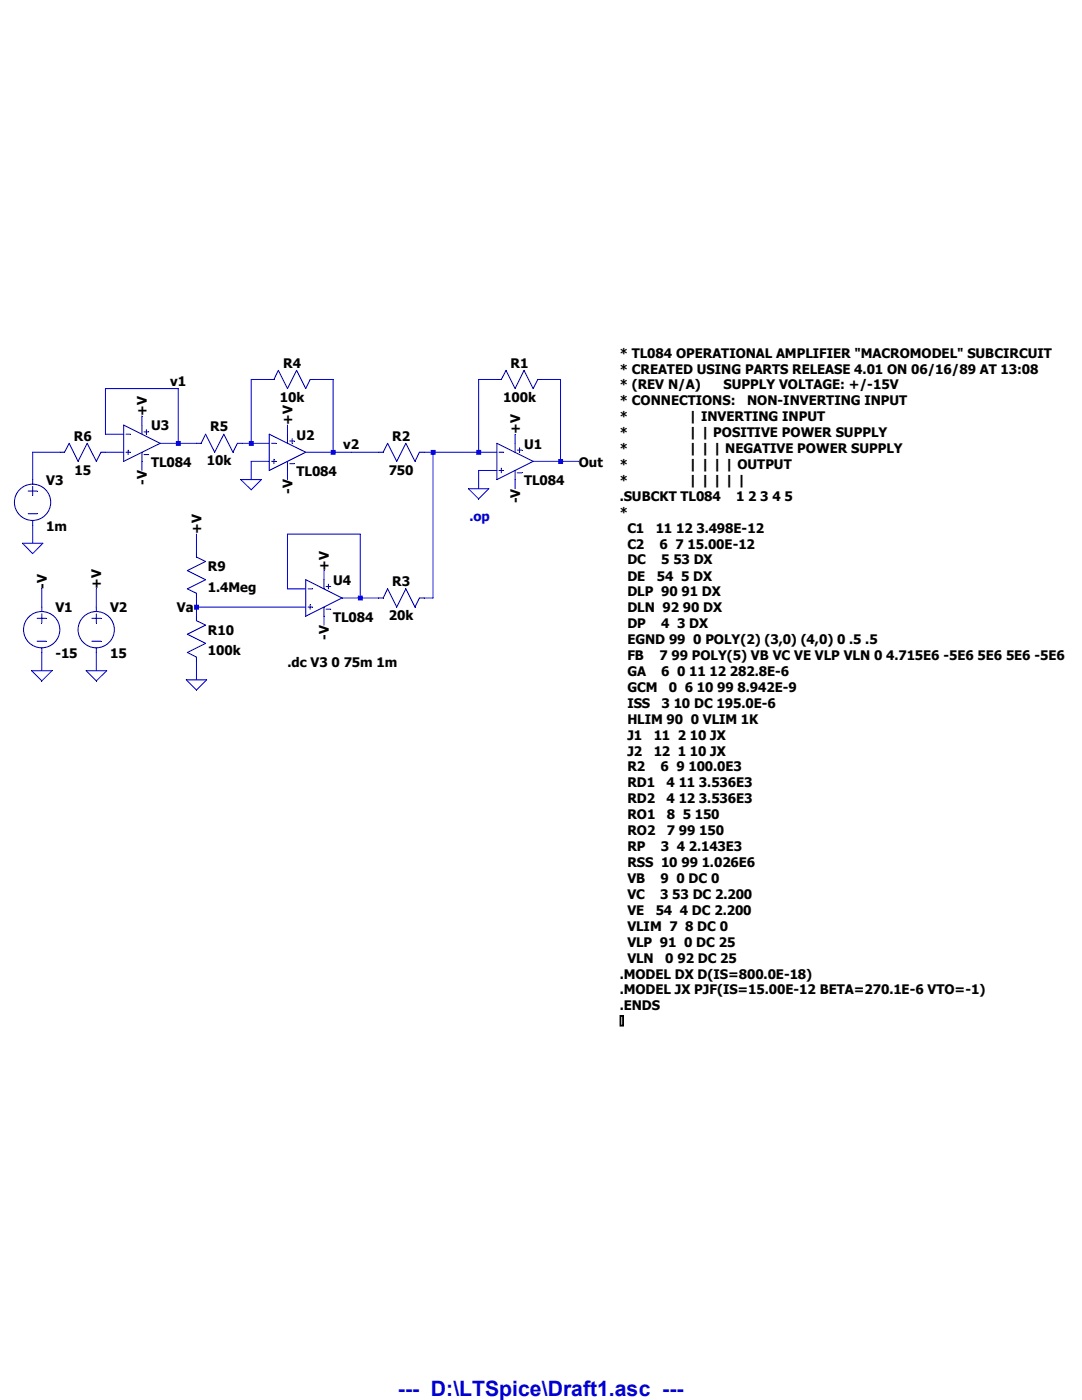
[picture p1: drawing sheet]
<svg xmlns="http://www.w3.org/2000/svg" width="216mm" height="279mm" viewBox="0 0 216 279" stroke-linecap="round" stroke-linejoin="round" font-family="sans-serif">
<path d="M99.1 88.5l7.3 3.6" fill="none" stroke="#00007f" stroke-width=".2"/>
<path d="M106.4 92.1l-7.3 3.6" fill="none" stroke="#00007f" stroke-width=".2"/>
<path d="M99.1 88.5v7.2" fill="none" stroke="#00007f" stroke-width=".2"/>
<path d="M99.6 90.3h.9" fill="none" stroke="#00007f" stroke-width=".2"/>
<path d="M99.6 93.9h.9" fill="none" stroke="#00007f" stroke-width=".2"/>
<path d="M100 93.4v1" fill="none" stroke="#00007f" stroke-width=".2"/>
<path d="M102.8 88.5v1.8" fill="none" stroke="#00007f" stroke-width=".2"/>
<path d="M102.8 93.9v1.8" fill="none" stroke="#00007f" stroke-width=".2"/>
<path d="M103.2 89.8h.9" fill="none" stroke="#00007f" stroke-width=".2"/>
<path d="M103.7 89.4v.9" fill="none" stroke="#00007f" stroke-width=".2"/>
<path d="M103.2 94.4h.9" fill="none" stroke="#00007f" stroke-width=".2"/>
<path d="M7.4 123.4h1.8" fill="none" stroke="#00007f" stroke-width=".2"/>
<path d="M7.4 128h1.8" fill="none" stroke="#00007f" stroke-width=".2"/>
<path d="M8.3 122.5v1.8" fill="none" stroke="#00007f" stroke-width=".2"/>
<path d="M8.3 129.3v.9" fill="none" stroke="#00007f" stroke-width=".2"/>
<path d="M8.3 121.2v.8" fill="none" stroke="#00007f" stroke-width=".2"/>
<g fill="none" stroke="#00007f" stroke-width=".2">
<path d="M18.3 123.4h1.9"/>
<circle cx="8.3" cy="125.7" r="3.6"/>
</g>
<path d="M18.3 128h1.9" fill="none" stroke="#00007f" stroke-width=".2"/>
<path d="M19.2 122.5v1.8" fill="none" stroke="#00007f" stroke-width=".2"/>
<path d="M19.2 129.3v.9" fill="none" stroke="#00007f" stroke-width=".2"/>
<path d="M19.2 121.2v.8" fill="none" stroke="#00007f" stroke-width=".2"/>
<g fill="none" stroke="#00007f" stroke-width=".2">
<path d="M99.1 75.7h.9"/>
<circle cx="19.2" cy="125.7" r="3.6"/>
</g>
<path d="M101 73.9l-1 1.8" fill="none" stroke="#00007f" stroke-width=".2"/>
<path d="M101 73.9l1.8 3.7" fill="none" stroke="#00007f" stroke-width=".2"/>
<path d="M104.6 73.9l-1.8 3.7" fill="none" stroke="#00007f" stroke-width=".2"/>
<path d="M104.6 73.9l1.8 3.7" fill="none" stroke="#00007f" stroke-width=".2"/>
<path d="M107.3 75.7h.9" fill="none" stroke="#00007f" stroke-width=".2"/>
<path d="M107.3 75.7l-.9 1.9" fill="none" stroke="#00007f" stroke-width=".2"/>
<path d="M75.5 90.3h1" fill="none" stroke="#00007f" stroke-width=".2"/>
<path d="M77.3 88.5l-.8 1.8" fill="none" stroke="#00007f" stroke-width=".2"/>
<path d="M77.3 88.5l1.9 3.6" fill="none" stroke="#00007f" stroke-width=".2"/>
<path d="M81 88.5l-1.8 3.6" fill="none" stroke="#00007f" stroke-width=".2"/>
<path d="M81 88.5l1.8 3.6" fill="none" stroke="#00007f" stroke-width=".2"/>
<path d="M83.7 90.3h.9" fill="none" stroke="#00007f" stroke-width=".2"/>
<path d="M83.7 90.3l-.9 1.8" fill="none" stroke="#00007f" stroke-width=".2"/>
<path d="M53.7 86.7l7.3 3.6" fill="none" stroke="#00007f" stroke-width=".2"/>
<path d="M61 90.3l-7.3 3.6" fill="none" stroke="#00007f" stroke-width=".2"/>
<path d="M53.7 86.7v7.2" fill="none" stroke="#00007f" stroke-width=".2"/>
<path d="M54.2 88.5h.9" fill="none" stroke="#00007f" stroke-width=".2"/>
<path d="M54.2 92.1h.9" fill="none" stroke="#00007f" stroke-width=".2"/>
<path d="M54.7 91.7v.8" fill="none" stroke="#00007f" stroke-width=".2"/>
<path d="M57.4 86.7v1.8" fill="none" stroke="#00007f" stroke-width=".2"/>
<path d="M57.4 92.1v1.8" fill="none" stroke="#00007f" stroke-width=".2"/>
<path d="M57.8 88h.9" fill="none" stroke="#00007f" stroke-width=".2"/>
<path d="M58.3 87.5v1" fill="none" stroke="#00007f" stroke-width=".2"/>
<path d="M57.8 92.5h.9" fill="none" stroke="#00007f" stroke-width=".2"/>
<path d="M75.5 119.3h1" fill="none" stroke="#00007f" stroke-width=".2"/>
<path d="M77.3 117.5l-.8 1.8" fill="none" stroke="#00007f" stroke-width=".2"/>
<path d="M77.3 117.5l1.9 3.7" fill="none" stroke="#00007f" stroke-width=".2"/>
<path d="M81 117.5l-1.8 3.7" fill="none" stroke="#00007f" stroke-width=".2"/>
<path d="M81 117.5l1.8 3.7" fill="none" stroke="#00007f" stroke-width=".2"/>
<path d="M83.7 119.3h.9" fill="none" stroke="#00007f" stroke-width=".2"/>
<path d="M83.7 119.3l-.9 1.9" fill="none" stroke="#00007f" stroke-width=".2"/>
<path d="M53.7 75.7h1" fill="none" stroke="#00007f" stroke-width=".2"/>
<path d="M55.5 73.9l-.8 1.8" fill="none" stroke="#00007f" stroke-width=".2"/>
<path d="M55.5 73.9l1.9 3.7" fill="none" stroke="#00007f" stroke-width=".2"/>
<path d="M59.2 73.9l-1.8 3.7" fill="none" stroke="#00007f" stroke-width=".2"/>
<path d="M59.2 73.9l1.8 3.7" fill="none" stroke="#00007f" stroke-width=".2"/>
<path d="M61.9 75.7h.9" fill="none" stroke="#00007f" stroke-width=".2"/>
<path d="M61.9 75.7l-.9 1.9" fill="none" stroke="#00007f" stroke-width=".2"/>
<path d="M39.2 88.5h.9" fill="none" stroke="#00007f" stroke-width=".2"/>
<path d="M41 86.7l-.9 1.8" fill="none" stroke="#00007f" stroke-width=".2"/>
<path d="M41 86.7l1.8 3.6" fill="none" stroke="#00007f" stroke-width=".2"/>
<path d="M44.7 86.7l-1.9 3.6" fill="none" stroke="#00007f" stroke-width=".2"/>
<path d="M44.7 86.7l1.8 3.6" fill="none" stroke="#00007f" stroke-width=".2"/>
<path d="M47.4 88.5h.9" fill="none" stroke="#00007f" stroke-width=".2"/>
<path d="M47.4 88.5l-.9 1.8" fill="none" stroke="#00007f" stroke-width=".2"/>
<path d="M24.7 84.8l7.3 3.7" fill="none" stroke="#00007f" stroke-width=".2"/>
<path d="M32 88.5l-7.3 3.6" fill="none" stroke="#00007f" stroke-width=".2"/>
<path d="M24.7 84.8v7.3" fill="none" stroke="#00007f" stroke-width=".2"/>
<path d="M25.1 86.7h.9" fill="none" stroke="#00007f" stroke-width=".2"/>
<path d="M25.1 90.3h.9" fill="none" stroke="#00007f" stroke-width=".2"/>
<path d="M25.6 89.8v.9" fill="none" stroke="#00007f" stroke-width=".2"/>
<path d="M28.3 84.8v1.9" fill="none" stroke="#00007f" stroke-width=".2"/>
<path d="M28.3 90.3v1.8" fill="none" stroke="#00007f" stroke-width=".2"/>
<path d="M28.7 86.2h1" fill="none" stroke="#00007f" stroke-width=".2"/>
<path d="M29.2 85.7v1" fill="none" stroke="#00007f" stroke-width=".2"/>
<path d="M28.7 90.7h1" fill="none" stroke="#00007f" stroke-width=".2"/>
<path d="M5.6 98h1.8" fill="none" stroke="#00007f" stroke-width=".2"/>
<path d="M5.6 102.5h1.8" fill="none" stroke="#00007f" stroke-width=".2"/>
<path d="M6.5 97.1v1.8" fill="none" stroke="#00007f" stroke-width=".2"/>
<path d="M6.5 103.9v.9" fill="none" stroke="#00007f" stroke-width=".2"/>
<path d="M6.5 95.7v.9" fill="none" stroke="#00007f" stroke-width=".2"/>
<g fill="none" stroke="#00007f" stroke-width=".2">
<path d="M12 90.3h.9"/>
<circle cx="6.5" cy="100.2" r="3.6"/>
</g>
<path d="M13.8 88.5l-.9 1.8" fill="none" stroke="#00007f" stroke-width=".2"/>
<path d="M13.8 88.5l1.8 3.6" fill="none" stroke="#00007f" stroke-width=".2"/>
<path d="M17.4 88.5l-1.8 3.6" fill="none" stroke="#00007f" stroke-width=".2"/>
<path d="M17.4 88.5l1.8 3.6" fill="none" stroke="#00007f" stroke-width=".2"/>
<path d="M20.2 90.3h.8" fill="none" stroke="#00007f" stroke-width=".2"/>
<path d="M20.2 90.3l-1 1.8" fill="none" stroke="#00007f" stroke-width=".2"/>
<path d="M61 115.7l7.2 3.6" fill="none" stroke="#00007f" stroke-width=".2"/>
<path d="M68.2 119.3l-7.2 3.7" fill="none" stroke="#00007f" stroke-width=".2"/>
<path d="M61 115.7v7.3" fill="none" stroke="#00007f" stroke-width=".2"/>
<path d="M61.5 117.5h.9" fill="none" stroke="#00007f" stroke-width=".2"/>
<path d="M61.5 121.2h.9" fill="none" stroke="#00007f" stroke-width=".2"/>
<path d="M61.9 120.7v.9" fill="none" stroke="#00007f" stroke-width=".2"/>
<path d="M64.6 115.7v1.8" fill="none" stroke="#00007f" stroke-width=".2"/>
<path d="M64.6 121.2v1.8" fill="none" stroke="#00007f" stroke-width=".2"/>
<path d="M65.1 117.1h.9" fill="none" stroke="#00007f" stroke-width=".2"/>
<path d="M65.5 116.6v.9" fill="none" stroke="#00007f" stroke-width=".2"/>
<path d="M65.1 121.6h.9" fill="none" stroke="#00007f" stroke-width=".2"/>
<path d="M39.2 118.4v.9" fill="none" stroke="#00007f" stroke-width=".2"/>
<path d="M37.4 117.5l1.8 .9" fill="none" stroke="#00007f" stroke-width=".2"/>
<path d="M41 115.7l-3.6 1.8" fill="none" stroke="#00007f" stroke-width=".2"/>
<path d="M37.4 113.9l3.6 1.8" fill="none" stroke="#00007f" stroke-width=".2"/>
<path d="M41 112.1l-3.6 1.8" fill="none" stroke="#00007f" stroke-width=".2"/>
<path d="M39.2 110.2v1" fill="none" stroke="#00007f" stroke-width=".2"/>
<path d="M39.2 111.2l1.8 .9" fill="none" stroke="#00007f" stroke-width=".2"/>
<path d="M39.2 131.1v.9" fill="none" stroke="#00007f" stroke-width=".2"/>
<path d="M37.4 130.2l1.8 .9" fill="none" stroke="#00007f" stroke-width=".2"/>
<path d="M41 128.4l-3.6 1.8" fill="none" stroke="#00007f" stroke-width=".2"/>
<path d="M37.4 126.6l3.6 1.8" fill="none" stroke="#00007f" stroke-width=".2"/>
<path d="M41 124.8l-3.6 1.8" fill="none" stroke="#00007f" stroke-width=".2"/>
<path d="M39.2 123v.9" fill="none" stroke="#00007f" stroke-width=".2"/>
<path d="M39.2 123.9l1.8 .9" fill="none" stroke="#00007f" stroke-width=".2"/>
<path d="M50.1 75.7h3.6M48 95.7h4.2l-2.1 2zM93.5 97.5h4l-2 2.1zM4.5 108.4h4.1l-2.1 2.1zM6.3 133.9h4.1l-2.1 2zM17.2 133.9h4.1l-2.1 2zM37.2 135.7h4l-2 2z" fill="none" stroke="#00f" stroke-width=".2"/>
<path d="M62.8 75.7h3.7" fill="none" stroke="#00f" stroke-width=".2"/>
<path d="M95.5 75.7h3.6" fill="none" stroke="#00f" stroke-width=".2"/>
<path d="M108.2 75.7h3.6" fill="none" stroke="#00f" stroke-width=".2"/>
<path d="M21 77.6h14.6" fill="none" stroke="#00f" stroke-width=".2"/>
<path d="M28.3 83v1.8" fill="none" stroke="#00f" stroke-width=".2"/>
<path d="M21 77.6v9.1" fill="none" stroke="#00f" stroke-width=".2"/>
<path d="M21 86.7h3.7" fill="none" stroke="#00f" stroke-width=".2"/>
<path d="M57.4 84.8v1.9" fill="none" stroke="#00f" stroke-width=".2"/>
<path d="M35.6 77.6v10.9" fill="none" stroke="#00f" stroke-width=".2"/>
<path d="M32 88.5h3.6" fill="none" stroke="#00f" stroke-width=".2"/>
<path d="M35.6 88.5h3.6" fill="none" stroke="#00f" stroke-width=".2"/>
<path d="M50.1 75.7v12.8" fill="none" stroke="#00f" stroke-width=".2"/>
<path d="M48.3 88.5h1.8" fill="none" stroke="#00f" stroke-width=".2"/>
<path d="M50.1 88.5h3.6" fill="none" stroke="#00f" stroke-width=".2"/>
<path d="M102.8 86.7v1.8" fill="none" stroke="#00f" stroke-width=".2"/>
<path d="M6.5 90.3h5.5" fill="none" stroke="#00f" stroke-width=".2"/>
<path d="M21 90.3h3.7" fill="none" stroke="#00f" stroke-width=".2"/>
<path d="M66.5 75.7v14.6" fill="none" stroke="#00f" stroke-width=".2"/>
<path d="M61 90.3h5.5" fill="none" stroke="#00f" stroke-width=".2"/>
<path d="M66.5 90.3h3.6" fill="none" stroke="#00f" stroke-width=".2"/>
<path d="M70.1 90.3h5.4" fill="none" stroke="#00f" stroke-width=".2"/>
<path d="M84.6 90.3h1.8" fill="none" stroke="#00f" stroke-width=".2"/>
<path d="M95.5 75.7v14.6" fill="none" stroke="#00f" stroke-width=".2"/>
<path d="M86.4 90.3h9.1" fill="none" stroke="#00f" stroke-width=".2"/>
<path d="M95.5 90.3h3.6" fill="none" stroke="#00f" stroke-width=".2"/>
<path d="M50.1 92.1h3.6" fill="none" stroke="#00f" stroke-width=".2"/>
<path d="M111.8 75.7v16.4" fill="none" stroke="#00f" stroke-width=".2"/>
<path d="M106.4 92.1h5.4" fill="none" stroke="#00f" stroke-width=".2"/>
<path d="M111.8 92.1h3.7" fill="none" stroke="#00f" stroke-width=".2"/>
<path d="M28.3 92.1v1.8" fill="none" stroke="#00f" stroke-width=".2"/>
<path d="M95.5 93.9h3.6" fill="none" stroke="#00f" stroke-width=".2"/>
<path d="M6.5 90.3v5.4" fill="none" stroke="#00f" stroke-width=".2"/>
<path d="M50.1 92.1v3.6" fill="none" stroke="#00f" stroke-width=".2"/>
<path d="M57.4 93.9v1.8" fill="none" stroke="#00f" stroke-width=".2"/>
<path d="M95.5 93.9v3.6" fill="none" stroke="#00f" stroke-width=".2"/>
<path d="M102.8 95.7v1.8" fill="none" stroke="#00f" stroke-width=".2"/>
<path d="M57.4 106.6h14.5" fill="none" stroke="#00f" stroke-width=".2"/>
<path d="M6.5 104.8v3.6" fill="none" stroke="#00f" stroke-width=".2"/>
<path d="M39.2 106.6v3.6" fill="none" stroke="#00f" stroke-width=".2"/>
<path d="M64.6 113.9v1.8" fill="none" stroke="#00f" stroke-width=".2"/>
<path d="M57.4 106.6v10.9" fill="none" stroke="#00f" stroke-width=".2"/>
<path d="M57.4 117.5h3.6" fill="none" stroke="#00f" stroke-width=".2"/>
<path d="M71.9 106.6v12.7" fill="none" stroke="#00f" stroke-width=".2"/>
<path d="M68.2 119.3h3.7" fill="none" stroke="#00f" stroke-width=".2"/>
<path d="M71.9 119.3h3.6" fill="none" stroke="#00f" stroke-width=".2"/>
<path d="M86.4 90.3v29" fill="none" stroke="#00f" stroke-width=".2"/>
<path d="M84.6 119.3h1.8" fill="none" stroke="#00f" stroke-width=".2"/>
<path d="M8.3 117.5v3.7" fill="none" stroke="#00f" stroke-width=".2"/>
<path d="M19.2 117.5v3.7" fill="none" stroke="#00f" stroke-width=".2"/>
<path d="M39.2 119.3v1.9" fill="none" stroke="#00f" stroke-width=".2"/>
<path d="M39.2 121.2h21.8" fill="none" stroke="#00f" stroke-width=".2"/>
<path d="M39.2 121.2v1.8" fill="none" stroke="#00f" stroke-width=".2"/>
<path d="M64.6 123v1.8" fill="none" stroke="#00f" stroke-width=".2"/>
<path d="M8.3 130.2v3.7" fill="none" stroke="#00f" stroke-width=".2"/>
<path d="M19.2 130.2v3.7" fill="none" stroke="#00f" stroke-width=".2"/>
<path d="M39.2 132v3.7" fill="none" stroke="#00f" stroke-width=".2"/>
<path d="M35.1 88h1v1h-1zM38.7 120.7h1v1h-1zM49.7 88h.9v1h-.9zM66 89.8h1v1h-1zM71.4 118.9h1v.9h-1zM85.9 89.8h1v1h-1zM95 89.8h1v1h-1zM111.4 91.6h1v1h-1z" fill-rule="evenodd" fill="#00f"/>
<text font-size="4.2" fill="#0000c8" x="79.4" y="278.7">--- D:\LTSpice\Draft1.asc ---</text>
<g font-size="2.6">
<text x="123.7" y="71.4">* TL084 OPERATIONAL AMPLIFIER &quot;MACROMODEL&quot; SUBCIRCUIT</text>
<text x="34" y="77">v1</text>
<text x="56.5" y="73.4">R4</text>
<text x="101.9" y="73.4">R1</text>
<text x="123.7" y="74.5">* CREATED USING PARTS RELEASE 4.01 ON 06/16/89 AT 13:08</text>
<text x="123.7" y="77.7">* (REV N/A)</text>
<text x="144.4" y="77.7">SUPPLY VOLTAGE: +/-15V</text>
<text x="29.3" y="83" transform="rotate(-90 29.3 83)">+V</text>
<text x="55.8" y="80.2">10k</text>
<text x="100.4" y="80.2">100k</text>
<text x="123.7" y="80.9">* CONNECTIONS:</text>
<text x="149.1" y="80.9">NON-INVERTING INPUT</text>
<text x="14.7" y="87.9">R6</text>
<text x="30.1" y="85.9">U3</text>
<text x="42" y="86.1">R5</text>
<text x="58.3" y="84.8" transform="rotate(-90 58.3 84.8)">+V</text>
<text x="59.2" y="87.7">U2</text>
<text x="68.5" y="89.7">v2</text>
<text x="78.3" y="87.9">R2</text>
<text x="103.8" y="86.7" transform="rotate(-90 103.8 86.7)">+V</text>
<text x="104.6" y="89.5">U1</text>
<text x="123.7" y="84.1">*</text>
<text x="123.7" y="87.2">*</text>
<text x="137.5" y="84.1">| INVERTING INPUT</text>
<text x="137.5" y="87.2">| | POSITIVE POWER SUPPLY</text>
<text x="14.9" y="94.7">15</text>
<text x="30.1" y="93.1">TL084</text>
<text x="41.3" y="92.9">10k</text>
<text x="59.2" y="95">TL084</text>
<text x="77.6" y="94.7">750</text>
<text x="115.5" y="93.1">Out</text>
<text x="123.7" y="90.4">*</text>
<text x="123.7" y="93.6">*</text>
<text x="137.5" y="90.4">| | | NEGATIVE POWER SUPPLY</text>
<text x="137.5" y="93.6">| | | | OUTPUT</text>
<text x="9.2" y="96.8">V3</text>
<text x="29.3" y="96.8" transform="rotate(-90 29.3 96.8)">-V</text>
<text x="58.3" y="98.6" transform="rotate(-90 58.3 98.6)">-V</text>
<text x="103.8" y="100.5" transform="rotate(-90 103.8 100.5)">-V</text>
<text x="104.6" y="96.8">TL084</text>
<text x="123.7" y="96.8">*</text>
<text x="123.7" y="99.9">.SUBCKT TL084</text>
<text x="137.5" y="96.8">| | | | |</text>
<text x="146.9" y="99.9">1 2 3 4 5</text>
<text x="9.2" y="105.9">1m</text>
<text x="40.2" y="106.6" transform="rotate(-90 40.2 106.6)">+V</text>
<text x="123.7" y="103.1">*</text>
<text x="125.2" y="106.3">C1</text>
<text x="130.9" y="106.3">11 12 3.498E-12</text>
<text x="65.6" y="113.9" transform="rotate(-90 65.6 113.9)">+V</text>
<text x="125.2" y="109.5">C2</text>
<text x="125.2" y="112.6">DC</text>
<text x="131.6" y="109.5">6 7 15.00E-12</text>
<text x="131.9" y="112.6">5 53 DX</text>
<text x="9.3" y="117.5" transform="rotate(-90 9.3 117.5)">-V</text>
<text x="20.2" y="117.5" transform="rotate(-90 20.2 117.5)">+V</text>
<text x="41.5" y="114">R9</text>
<text x="41.5" y="118.1">1.4Meg</text>
<text x="66.5" y="116.8">U4</text>
<text x="78.3" y="117">R3</text>
<text x="125.2" y="115.9">DE</text>
<text x="125.2" y="119">DLP 90 91 DX</text>
<text x="131.1" y="115.9">54 5 DX</text>
<text x="11" y="122.2">V1</text>
<text x="22" y="122.2">V2</text>
<text x="35.3" y="122.2">Va</text>
<text x="66.5" y="124">TL084</text>
<text x="77.6" y="123.8">20k</text>
<text x="125.2" y="122.2">DLN 92 90 DX</text>
<text x="125.2" y="125.4">DP</text>
<text x="131.9" y="125.4">4 3 DX</text>
<text x="11" y="131.3">-15</text>
<text x="22" y="131.3">15</text>
<text x="41.5" y="126.7">R10</text>
<text x="41.5" y="130.8">100k</text>
<text x="65.6" y="127.7" transform="rotate(-90 65.6 127.7)">-V</text>
<text x="125.2" y="128.6">EGND 99 0 POLY(2) (3,0) (4,0) 0 .5 .5</text>
<text x="125.2" y="131.7">FB</text>
<text x="131.6" y="131.7">7 99 POLY(5) VB VC VE VLP VLN 0 4.715E6 -5E6 5E6 5E6 -5E6</text>
<text x="57.4" y="133.1">.dc V3 0 75m 1m</text>
<text x="125.2" y="134.9">GA</text>
<text x="131.9" y="134.9">6 0 11 12 282.8E-6</text>
<text x="125.2" y="138.1">GCM</text>
<text x="125.2" y="141.3">ISS</text>
<text x="132" y="141.3">3 10 DC 195.0E-6</text>
<text x="133.5" y="138.1">0 6 10 99 8.942E-9</text>
<text x="125.2" y="144.4">HLIM 90 0 VLIM 1K</text>
<text x="125.2" y="147.6">J1</text>
<text x="130.4" y="147.6">11 2 10 JX</text>
<text x="125.2" y="150.8">J2</text>
<text x="125.2" y="154">R2</text>
<text x="130.4" y="150.8">12 1 10 JX</text>
<text x="131.8" y="154">6 9 100.0E3</text>
<text x="125.2" y="157.1">RD1</text>
<text x="125.2" y="160.3">RD2</text>
<text x="133" y="157.1">4 11 3.536E3</text>
<text x="133" y="160.3">4 12 3.536E3</text>
<text x="125.2" y="163.5">RO1</text>
<text x="125.2" y="166.7">RO2</text>
<text x="133" y="163.5">8 5 150</text>
<text x="133" y="166.7">7 99 150</text>
<text x="125.2" y="169.9">RP</text>
<text x="125.2" y="173.1">RSS 10 99 1.026E6</text>
<text x="131.9" y="169.9">3 4 2.143E3</text>
<text x="125.2" y="176.2">VB</text>
<text x="125.2" y="179.4">VC</text>
<text x="131.7" y="179.4">3 53 DC 2.200</text>
<text x="131.8" y="176.2">9 0 DC 0</text>
<text x="125.2" y="182.6">VE</text>
<text x="125.2" y="185.8">VLIM 7 8 DC 0</text>
<text x="130.9" y="182.6">54 4 DC 2.200</text>
<text x="125.2" y="188.9">VLP 91 0 DC 25</text>
<text x="123.7" y="195.3">.MODEL DX D(IS=800.0E-18)</text>
<text x="125.2" y="192.1">VLN</text>
<text x="132.7" y="192.1">0 92 DC 25</text>
<text x="123.7" y="198.5">.MODEL JX PJF(IS=15.00E-12 BETA=270.1E-6 VTO=-1)</text>
<text x="123.7" y="201.6">.ENDS</text>
</g>
<text font-size="2.6" fill="#0000c8" x="93.7" y="104.1">.op</text>
</svg>
